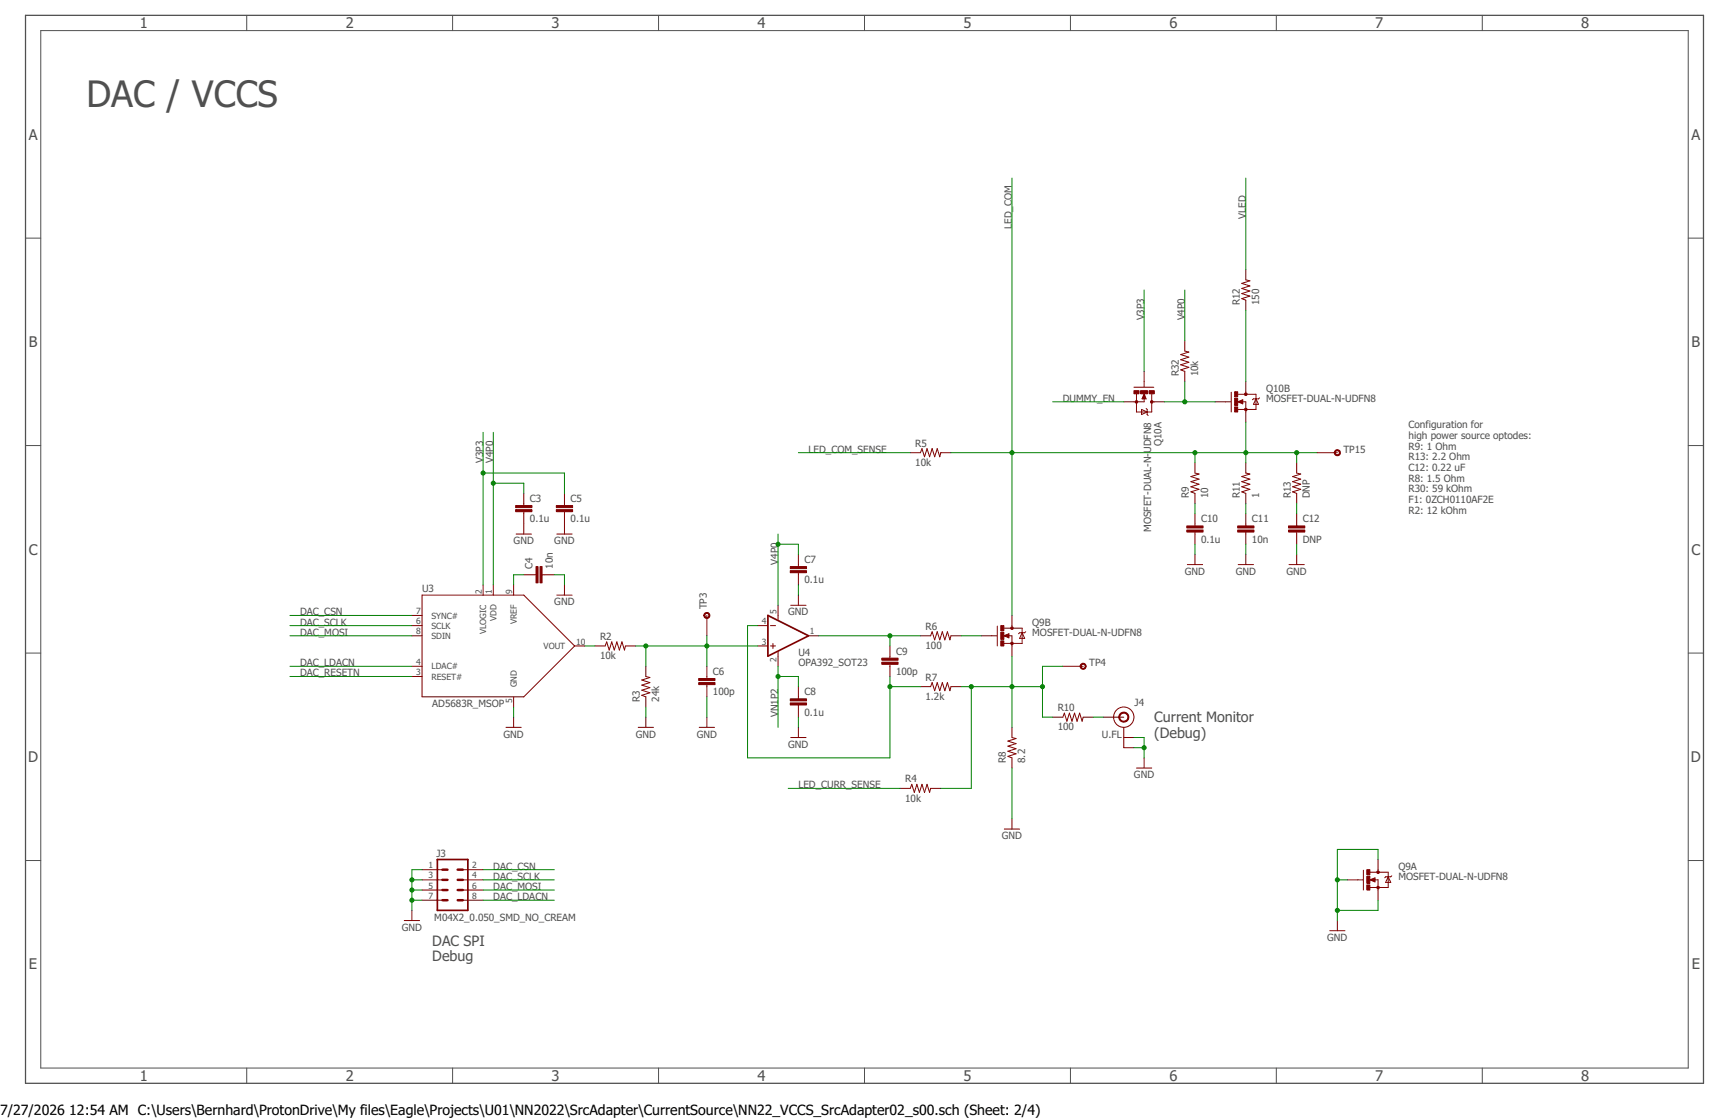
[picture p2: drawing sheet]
<svg xmlns="http://www.w3.org/2000/svg" width="432mm" height="279mm" viewBox="0 0 432 279" stroke-linecap="round" stroke-linejoin="round" font-family="sans-serif">
<path d="M6.4 3.8h419v266.7h-419z" fill="none" stroke="#505050" stroke-width=".32"/>
<g fill="none" stroke="#505050" stroke-width=".25">
<path d="M10.2 7.6h411.4v259.1h-411.4zM61.6 3.8v3.8M113 3.8v3.8M164.5 3.8v3.8M215.9 3.8v3.8M267.3 3.8v3.8M318.7 3.8v3.8M370.2 3.8v3.8M6.4 59.5h3.8M421.6 59.5h3.8M6.4 111.3h3.8M421.6 111.3h3.8"/>
<path d="M6.4 163.1h3.8M421.6 163.1h3.8M6.4 214.9h3.8M421.6 214.9h3.8M61.6 266.7v3.8M113 266.7v3.8M164.5 266.7v3.8M215.9 266.7v3.8M267.3 266.7v3.8M318.7 266.7v3.8M370.2 266.7v3.8"/>
</g>
<g fill="none" stroke="#800000" stroke-width=".25">
<path d="M311.1 67.3v2.6l1 .2-2 .7 2 .6-2 .6 2 .7-2 .6 2 .6-2 .7 1 .4v2.5M283.2 96.7h4.9M283.8 98.3v4.6h3.8v-4.6M285.7 92.7v3.8M285.7 99.5v.8h-5.1M285.7 98.3l.5 1.3h-1zM295.9 85.1v2.6l1 .2-2 .6 2 .7-2 .6 2 .6-2 .7 2 .6-2 .7 1 .3v2.6M307.5 97.9v5M309.1 98.4h4.6v3.8h-4.6M311.1 95.3v3.1M313.7 99.6l.6 1.4h-1.3zM314.6 99.3l-.3 .3h-1.3l-.2 .2"/>
<path d="M227.3 113h2.6l.4-1 .6 2 .6-2 .7 2 .6-2 .6 2 .7-2 .6 2 .2-1h2.6M285.1 102.2l1.4 .7-1.4 .6zM286.2 102l.3 .2v1.3l.2 .3M287.6 100.3h3.2M298.4 115.6v2.5l1 .3-2 .6 2 .6-2 .7 2 .6-2 .6 2 .7-2 .6 1 .4v2.5M303.5 100.3h3.8M309.1 100.3l1.3-.5v1zM310.2 100.3h.9v5.1M311.1 115.6v2.5l1 .3-2 .6 2 .6-2 .7 2 .6-2 .6 2 .7-2 .6 1 .4v2.5M323.8 115.6v2.5l1 .3-2 .6 2 .6-2 .7 2 .6-2 .6 2 .7-2 .6 1 .4v2.5M328.9 113h5.1M128.9 133.3h3.8"/>
<path d="M130.8 123.2v3M130.8 127.8v5.5M139.1 133.3h3.8M141 123.2v3M141 127.8v5.5M199.4 138.4v3.1M298.4 128.3v3M298.4 132.8v3.1M298.4 138.4v2.6M311.1 128.3v3M311.1 132.8v3.1M311.1 138.4v2.6"/>
<path d="M323.8 128.3v3M323.8 132.8v3.1M323.8 138.4v2.6M102.9 156.2h2.5M102.9 153.7h2.5M102.9 158.7h2.5M105.4 148.6h25.4l12.7 12.7-12.7 12.7h-25.4zM120.6 146v2.6M123.2 146v2.6M128.3 146v2.6M130.8 143.5h3.1M135.4 143.5h3"/>
<path d="M139.1 148.6h3.8M141 146v2.6M176.5 153.7v5M189.2 156.2h2.6M192.4 156.2h1.3M194.3 151.1v3.7M197.5 151.1h3.8M199.4 143v3M199.4 148.6v2.5M201.9 158.7h2.6M229.9 158.7h2.5l.4-1 .6 2.1 .7-2.1 .6 2.1 .6-2.1 .7 2.1 .6-2.1 .6 2.1 .3-1.1h2.5M245.1 158.7h3.8"/>
<path d="M249.1 156.3v5M250.7 158.7l1.3-.5v1.1zM250.7 156.8h4.6v3.9h-4.6M251.8 158.7h.9v5.1M252.7 153.7v3.1M255.3 158l.6 1.4h-1.3zM256.2 157.7l-.3 .3h-1.3l-.2 .2M296.5 141h3.8M309.2 141h3.8M321.9 141h3.8M102.9 166.4h2.5M102.9 168.9h2.5"/>
<path d="M128.3 174v2.5M128.3 179.1v2.5M143.5 161.3h2.5M148.6 161.3h2.5l.4-1 .6 2 .7-2 .6 2 .7-2 .6 2 .6-2 .7 2 .2-1h2.5M161.3 166.4v2.5l1 .3-2 .6 2 .6-2 .7 2 .6-2 .6 2 .7-2 .6 1 .4v2.5M161.3 179.1v2.5M176.5 166.4v3M176.5 170.9v3.1M176.5 179.1v2.5M189.2 161.3h2.6M192.4 161.3h1.3M193 160.7v1.2"/>
<path d="M194.3 162.6v3.8M199.4 171.4v3.1M199.4 176v3.1M222.2 161.3v3M222.2 165.9v3M229.9 171.4h2.5l.4-1 .6 2.1 .7-2.1 .6 2.1 .6-2.1 .7 2.1 .6-2.1 .6 2.1 .3-1.1h2.5M262.9 179.1h2.5l.4-1 .6 2 .7-2 .6 2 .7-2 .6 2 .6-2 .7 2 .2-1h2.5M265.4 166.4h5.1M275.6 179.1h5M126.4 181.6h3.8M159.4 181.6h3.8M174.6 181.6h3.8"/>
<path d="M197.5 184.1h3.8M199.4 181.6v2.5M224.8 196.8h2.5l.4-1 .6 2.1 .7-2.1 .6 2.1 .7-2.1 .6 2.1 .6-2.1 .7 2.1 .2-1.1h2.5M252.7 181.6v2.5l1 .3-2 .6 2 .7-2 .6 2 .6-2 .7 2 .6-2 .6 1 .4v2.6M280.6 184.1h2.6M280.6 181.6v5.1h2.6M283.8 191.8h3.8M285.7 189.2v2.6M105.4 219.7h5.1M105.4 217.1h5.1M115.6 219.7h5M115.6 217.1h5"/>
<path d="M250.8 207h3.8M252.7 204.5v2.5M336.5 219.7h3.8M340.5 217.3v4.9M342.1 219.7l1.3-.5v1zM342.1 217.8h4.6v3.8h-4.6M343.3 219.7h.8v5.1M344.1 214.6v3.2M346.7 218.9l.6 1.4h-1.2zM347.6 218.7l-.3 .2h-1.2l-.3 .3M101 229.8h3.8M102.9 227.3v2.5"/>
<path d="M105.4 222.2h5.1M105.4 224.8h5.1M115.6 222.2h5M115.6 224.8h5M332.1 232.4h3.8M334 229.8v2.6"/>
<circle cx="280.6" cy="179.1" r="2.54"/>
</g>
<path d="M191.8 153.7l10.1 5-10.1 5.1zM109.2 214.6h7.6v12.7h-7.6z" fill="none" stroke="#800000" stroke-width=".42"/>
<g fill="#800000" stroke="#800000" stroke-width=".25">
<path d="M174.5 170.4h4.1v.5h-4.1z"/>
<path d="M174.5 169.4h4.1v.5h-4.1z"/>
<path d="M220.2 165.4h4.1v.5h-4.1z"/>
<path d="M220.2 164.3h4.1v.5h-4.1z"/>
<path d="M341.4 221h.7v1.2h-.7z"/>
<path d="M341.4 217.1h.7v1.3h-.7z"/>
<path d="M341.4 218.8h.7v1.8h-.7z"/>
<path d="M249.9 160h.8v1.3h-.8z"/>
<path d="M249.9 156.2h.8v1.3h-.8z"/>
<path d="M249.9 157.9h.8v1.7h-.8z"/>
<path d="M197.4 175.5h4v.5h-4z"/>
<path d="M197.4 174.5h4v.5h-4z"/>
<path d="M197.4 142.5h4v.5h-4z"/>
<path d="M197.4 141.5h4v.5h-4z"/>
<path d="M309.1 132.3h4.1v.5h-4.1z"/>
<path d="M309.1 131.3h4.1v.5h-4.1z"/>
<path d="M296.4 132.3h4.1v.5h-4.1z"/>
<path d="M296.4 131.3h4.1v.5h-4.1z"/>
<path d="M321.8 132.3h4.1v.5h-4.1z"/>
<path d="M321.8 131.3h4.1v.5h-4.1z"/>
<path d="M134.9 141.5h.5v4h-.5z"/>
<path d="M133.9 141.5h.5v4h-.5z"/>
<path d="M128.8 127.3h4v.5h-4z"/>
<path d="M128.8 126.2h4v.5h-4z"/>
<path d="M138.9 127.3h4.1v.5h-4.1z"/>
<path d="M138.9 126.2h4.1v.5h-4.1z"/>
<path d="M283.2 97.6h1.3v.7h-1.3z"/>
<path d="M287 97.6h1.3v.7h-1.3z"/>
<path d="M284.8 97.6h1.8v.7h-1.8z"/>
<path d="M308.3 101.6h.8v1.3h-.8z"/>
<path d="M308.3 97.8h.8v1.3h-.8z"/>
<path d="M308.3 99.4h.8v1.8h-.8z"/>
</g>
<path d="M285.7 99.2v.3h-.2l.2-.9 .3 .9M310.2 100.1l-.8 .2 .8 .3v-.3h-.2M251.8 158.5l-.8 .2 .8 .3v-.3h-.2M343.3 219.4l-.9 .3 .9 .2v-.2h-.3" fill="none" stroke="#800000" stroke-width=".32"/>
<g fill="#800000" stroke="#800000" stroke-width=".25">
<path d="M175.9 153.2a.76 .76 0 0 1 1.3 0 .76 .76 0 0 1-.4 1.2 .76 .76 0 0 1-1-.7h.2a.52 .52 0 0 1 .8-.5 .52 .52 0 0 1 .1 .9 .52 .52 0 0 1-.9-.3v-.1h-.2z" fill-rule="evenodd"/>
<path d="M269.9 165.9a.75 .75 0 0 1 1.2 0 .75 .75 0 0 1-.4 1.2 .75 .75 0 0 1-1-.7h.3a.51 .51 0 0 1 .7-.5 .51 .51 0 0 1 .1 .9 .51 .51 0 0 1-.8-.3v-.1h-.3z" fill-rule="evenodd"/>
<path d="M279.8 178.2a1.26 1.26 0 0 1 1.9 .2 1.26 1.26 0 0 1-.7 1.9 1.26 1.26 0 0 1-1.6-1.2h.3a1.02 1.02 0 0 1 1.4-.9 1.02 1.02 0 0 1 .2 1.7 1.02 1.02 0 0 1-1.6-.6v-.2h-.3z" fill-rule="evenodd"/>
<path d="M283.6 100.1h.5v.5h-.5z" fill-rule="evenodd"/>
<path d="M287.4 100.1h.5v.5h-.5z" fill-rule="evenodd"/>
<path d="M310.9 102h.5v.5h-.5z" fill-rule="evenodd"/>
<path d="M310.9 98.2h.5v.5h-.5z" fill-rule="evenodd"/>
<path d="M333.4 112.5a.76 .76 0 0 1 1.2 .1 .76 .76 0 0 1-.4 1.2 .76 .76 0 0 1-1-.8h.3a.51 .51 0 0 1 .7-.5 .51 .51 0 0 1 .2 .9 .51 .51 0 0 1-.9-.2v-.2h-.3z" fill-rule="evenodd"/>
<circle cx="344.2" cy="221.6" r=".32"/>
<circle cx="344.2" cy="217.8" r=".32"/>
<circle cx="252.7" cy="160.7" r=".33"/>
<circle cx="252.7" cy="156.8" r=".33"/>
</g>
<path d="M110.5 219.7h1.3M110.5 217.1h1.3M114.3 219.7h1.3M114.3 217.1h1.3M110.5 222.2h1.3M110.5 224.8h1.3M114.3 222.2h1.3M114.3 224.8h1.3" fill="none" stroke="#800000" stroke-width=".61"/>
<g fill="none" stroke="#008000" stroke-width=".25">
<path d="M252.7 44.5v109.2M311.1 44.5v22.8M285.7 72.4v20.3M295.9 72.4v12.7M311.1 77.5v17.8M295.9 95.3v5M120.6 118.1h20.4v5.1M120.6 107.9v38.1M123.2 107.9v38.1M199.4 113h27.9M237.5 113h91.4M262.9 100.3h17.7"/>
<path d="M290.8 100.3h12.7M298.4 113v2.6M311.1 105.4v10.2M323.8 113v2.6M123.2 120.6h7.6v2.6M194.3 135.9h5.1v2.5M194.3 133.3v17.8M298.4 125.7v2.6M298.4 135.9v2.5M311.1 125.7v2.6M311.1 135.9v2.5M323.8 125.7v2.6"/>
<path d="M323.8 135.9v2.5M72.4 158.7h30.5M72.4 156.2h30.5M72.4 153.7h30.5M130.8 143.5h-2.5v2.5M138.4 143.5h2.6v2.5M176.5 158.7v7.7M189.2 156.2h-2.5v33h35.5v-20.3M199.4 146v2.6M204.5 158.7h25.4M222.2 158.7v2.6M240 158.7h5.1"/>
<path d="M72.4 168.9h30.5M72.4 166.4h30.5M128.3 176.5v2.6M146 161.3h2.6M158.7 161.3h30.5M161.3 161.3v5.1M161.3 176.5v2.6M176.5 174v5.1M194.3 168.9h5.1v2.5M194.3 166.4v15.2M199.4 179.1v2.5M222.2 171.4h7.7"/>
<path d="M240 171.4h20.3M242.6 171.4v25.4h-7.7M252.7 163.8v17.8M265.4 166.4h-5.1v12.7h2.6M273 179.1h2.6M196.8 196.8h28M252.7 191.8v12.7M283.2 184.1h2.5v5.1M283.2 186.7h2.5M102.9 219.7h2.5M105.4 217.1h-2.5v10.2M120.6 217.1h17.8"/>
<path d="M120.6 219.7h17.8M334 219.7h2.5M344.1 214.6v-2.5h-10.1v17.7M102.9 222.2h2.5M102.9 224.8h2.5M120.6 222.2h17.8M120.6 224.8h17.8M344.1 224.8v2.5h-10.1"/>
</g>
<g fill="#008000" stroke="#008000" stroke-width=".25">
<circle cx="285.7" cy="186.7" r=".51"/>
<circle cx="102.9" cy="219.7" r=".51"/>
<circle cx="102.9" cy="222.2" r=".51"/>
<circle cx="102.9" cy="224.8" r=".51"/>
<circle cx="334" cy="219.7" r=".51"/>
<circle cx="334" cy="227.3" r=".51"/>
<circle cx="176.5" cy="161.3" r=".51"/>
<circle cx="161.3" cy="161.3" r=".51"/>
<circle cx="194.3" cy="168.9" r=".51"/>
<circle cx="194.3" cy="135.9" r=".51"/>
<circle cx="123.2" cy="120.6" r=".51"/>
<circle cx="222.2" cy="158.7" r=".51"/>
<circle cx="252.7" cy="171.4" r=".51"/>
<circle cx="260.3" cy="171.4" r=".51"/>
<circle cx="242.6" cy="171.4" r=".51"/>
<circle cx="222.2" cy="171.4" r=".51"/>
<circle cx="252.7" cy="113" r=".51"/>
<circle cx="298.4" cy="113" r=".51"/>
<circle cx="311.1" cy="113" r=".51"/>
<circle cx="323.8" cy="113" r=".51"/>
<circle cx="120.6" cy="118.1" r=".51"/>
<circle cx="295.9" cy="100.3" r=".51"/>
</g>
<text font-size="9.1" fill="#505050" x="21.6" y="26.7">DAC / VCCS</text>
<g font-size="3.7" fill="#505050">
<text x="34.9" y="7">1</text>
<text x="86.3" y="7">2</text>
<text x="137.8" y="7">3</text>
<text x="189.2" y="7">4</text>
<text x="240.6" y="7">5</text>
<text x="292" y="7">6</text>
<text x="343.5" y="7">7</text>
<text x="394.9" y="7">8</text>
<text x="7.2" y="34.8">A</text>
<text x="422.4" y="34.8">A</text>
<text x="7.2" y="86.6">B</text>
<text x="422.4" y="86.6">B</text>
<text x="7.2" y="138.5">C</text>
<text x="422.4" y="138.5">C</text>
<text x="7" y="190.3">D</text>
<text x="422.3" y="190.3">D</text>
<text x="7.2" y="242.1">E</text>
<text x="422.5" y="242.1">E</text>
<text x="34.9" y="269.9">1</text>
<text x="86.3" y="269.9">2</text>
<text x="137.8" y="269.9">3</text>
<text x="189.2" y="269.9">4</text>
<text x="240.6" y="269.9">5</text>
<text x="292" y="269.9">6</text>
<text x="343.5" y="269.9">7</text>
<text x="394.9" y="269.9">8</text>
</g>
<g font-size="3.6" fill="#505050">
<text x="288.3" y="180.3">Current Monitor</text>
<text x="288.3" y="184.1">(Debug)</text>
<text x="108" y="236.2">DAC SPI</text>
<text x="108" y="240">Debug</text>
</g>
<g font-size="3.5">
<text x="0" y="278.4">7/27/2026</text>
<text x="17.3" y="278.4">12:54 AM C:\Users\Bernhard\ProtonDrive\My files\Eagle\Projects\U01\NN2022\SrcAdapter\CurrentSource\NN22_VCCS_SrcAdapter02_s00.sch (Sheet: 2/4)</text>
</g>
<g font-size="2.5" fill="#505050">
<text x="252.7" y="57.2" transform="rotate(-90 252.7 57.2)">LED_COM</text>
<text x="311.1" y="54.6" transform="rotate(-90 311.1 54.6)">VLED</text>
<text x="309.6" y="76.2" transform="rotate(-90 309.6 76.2)">R12</text>
<text x="314.4" y="76.2" transform="rotate(-90 314.4 76.2)">150</text>
<text x="285.7" y="80" transform="rotate(-90 285.7 80)">V3P3</text>
<text x="295.9" y="80" transform="rotate(-90 295.9 80)">V4P0</text>
<text x="294.4" y="94" transform="rotate(-90 294.4 94)">R32</text>
<text x="299.2" y="94" transform="rotate(-90 299.2 94)">10k</text>
<text x="265.4" y="100.3">DUMMY_EN</text>
<text x="316.2" y="100.3">MOSFET-DUAL-N-UDFN8</text>
<text x="316.2" y="97.8">Q10B</text>
<text x="351.8" y="106.9">Configuration for</text>
<text x="201.9" y="113">LED_COM_SENSE</text>
<text x="228.6" y="111.5">R5</text>
<text x="290.1" y="111.4" transform="rotate(-90 290.1 111.4)">Q10A</text>
<text x="335.5" y="113">TP15</text>
<text x="351.8" y="109.6">high power source optodes:</text>
<text x="351.8" y="112.3">R9: 1 Ohm</text>
<text x="120.7" y="115.6" transform="rotate(-90 120.7 115.6)">V3P3</text>
<text x="123.2" y="115.6" transform="rotate(-90 123.2 115.6)">V4P0</text>
<text x="228.6" y="116.3">10k</text>
<text x="351.8" y="114.9">R13: 2.2 Ohm</text>
<text x="351.8" y="117.6">C12: 0.22 uF</text>
<text x="132.3" y="125.4">C3</text>
<text x="142.5" y="125.4">C5</text>
<text x="296.9" y="124.5" transform="rotate(-90 296.9 124.5)">R9</text>
<text x="301.7" y="124.5" transform="rotate(-90 301.7 124.5)">10</text>
<text x="309.6" y="124.5" transform="rotate(-90 309.6 124.5)">R11</text>
<text x="314.4" y="124.5" transform="rotate(-90 314.4 124.5)">1</text>
<text x="322.3" y="124.5" transform="rotate(-90 322.3 124.5)">R13</text>
<text x="327.1" y="124.5" transform="rotate(-90 327.1 124.5)">DNP</text>
<text x="351.8" y="120.3">R8: 1.5 Ohm</text>
<text x="351.8" y="122.9">R30: 59 kOhm</text>
<text x="351.8" y="125.6">F1: 0ZCH0110AF2E</text>
<text x="132.3" y="130.4">0.1u</text>
<text x="142.5" y="130.4">0.1u</text>
<text x="300" y="130.4">C10</text>
<text x="312.7" y="130.4">C11</text>
<text x="325.4" y="130.4">C12</text>
<text x="351.8" y="128.3">R2: 12 kOhm</text>
<text x="128.3" y="135.9">GND</text>
<text x="138.4" y="135.9">GND</text>
<text x="287.5" y="132.8" transform="rotate(-90 287.5 132.8)">MOSFET-DUAL-N-UDFN8</text>
<text x="300" y="135.5">0.1u</text>
<text x="312.7" y="135.5">10n</text>
<text x="325.4" y="135.5">DNP</text>
<text x="133" y="142" transform="rotate(-90 133 142)">C4</text>
<text x="138.1" y="142" transform="rotate(-90 138.1 142)">10n</text>
<text x="194.3" y="141" transform="rotate(-90 194.3 141)">V4P0</text>
<text x="200.9" y="140.6">C7</text>
<text x="295.9" y="143.5">GND</text>
<text x="308.6" y="143.5">GND</text>
<text x="321.3" y="143.5">GND</text>
<text x="105.4" y="147.8">U3</text>
<text x="200.9" y="145.7">0.1u</text>
<text x="74.9" y="153.7">DAC_CSN</text>
<text x="138.4" y="151.1">GND</text>
<text x="176.5" y="152.1" transform="rotate(-90 176.5 152.1)">TP3</text>
<text x="196.8" y="153.7">GND</text>
<text x="74.9" y="156.2">DAC_SCLK</text>
<text x="74.9" y="158.7">DAC_MOSI</text>
<text x="149.9" y="159.8">R2</text>
<text x="231.1" y="157.3">R6</text>
<text x="257.8" y="158.7">MOSFET-DUAL-N-UDFN8</text>
<text x="257.8" y="156.2">Q9B</text>
<text x="74.9" y="166.4">DAC_LDACN</text>
<text x="149.9" y="164.6">10k</text>
<text x="199.4" y="166.4">OPA392_SOT23</text>
<text x="199.4" y="163.8">U4</text>
<text x="223.8" y="163.4">C9</text>
<text x="231.1" y="162.1">100</text>
<text x="272" y="166.4">TP4</text>
<text x="74.9" y="168.9">DAC_RESETN</text>
<text x="178.1" y="173.6">100p</text>
<text x="178.1" y="168.5">C6</text>
<text x="200.9" y="173.6">C8</text>
<text x="223.8" y="168.5">100p</text>
<text x="231.1" y="169.9">R7</text>
<text x="108" y="176.5">AD5683R_MSOP</text>
<text x="159.8" y="175.3" transform="rotate(-90 159.8 175.3)">R3</text>
<text x="164.6" y="175.3" transform="rotate(-90 164.6 175.3)">24k</text>
<text x="194.3" y="179.1" transform="rotate(-90 194.3 179.1)">VN1P2</text>
<text x="200.9" y="178.7">0.1u</text>
<text x="231.1" y="174.7">1.2k</text>
<text x="264.2" y="177.6">R10</text>
<text x="283.3" y="176.3">J4</text>
<text x="125.7" y="184.1">GND</text>
<text x="158.8" y="184.1">GND</text>
<text x="174" y="184.1">GND</text>
<text x="264.2" y="182.4">100</text>
<text x="275.2" y="184.1">U.FL</text>
<text x="196.8" y="186.7">GND</text>
<text x="251.2" y="190.5" transform="rotate(-90 251.2 190.5)">R8</text>
<text x="256" y="190.5" transform="rotate(-90 256 190.5)">8.2</text>
<text x="199.4" y="196.8">LED_CURR_SENSE</text>
<text x="226.1" y="195.3">R4</text>
<text x="283.2" y="194.3">GND</text>
<text x="226.1" y="200.1">10k</text>
<text x="250.2" y="209.5">GND</text>
<text x="109" y="213.9">J3</text>
<text x="123.2" y="217.2">DAC_CSN</text>
<text x="123.2" y="219.7">DAC_SCLK</text>
<text x="349.2" y="219.7">MOSFET-DUAL-N-UDFN8</text>
<text x="349.2" y="217.2">Q9A</text>
<text x="123.2" y="222.2">DAC_MOSI</text>
<text x="123.2" y="224.8">DAC_LDACN</text>
<text x="100.3" y="232.4">GND</text>
<text x="108.5" y="229.9">M04X2_0.050_SMD_NO_CREAM</text>
<text x="331.5" y="234.9">GND</text>
</g>
<g font-size="2.1" fill="#505050">
<text x="120.3" y="148.2" transform="rotate(-90 120.3 148.2)">2</text>
<text x="122.8" y="148.2" transform="rotate(-90 122.8 148.2)">1</text>
<text x="127.9" y="148.2" transform="rotate(-90 127.9 148.2)">9</text>
<text x="103.9" y="155.9">6</text>
<text x="103.9" y="153.3">7</text>
<text x="107.8" y="154.4">SYNC#</text>
<text x="124" y="155.1" transform="rotate(-90 124 155.1)">VDD</text>
<text x="129" y="155.9" transform="rotate(-90 129 155.9)">VREF</text>
<text x="190.2" y="155.9">4</text>
<text x="194" y="153.3" transform="rotate(-90 194 153.3)">5</text>
<text x="103.9" y="158.4">8</text>
<text x="107.8" y="157">SCLK</text>
<text x="107.8" y="159.5">SDIN</text>
<text x="121.4" y="158.3" transform="rotate(-90 121.4 158.3)">VLOGIC</text>
<text x="143.9" y="160.9">10</text>
<text x="190.2" y="160.9">3</text>
<text x="202.3" y="158.4">1</text>
<text x="103.9" y="166">4</text>
<text x="107.8" y="167.1">LDAC#</text>
<text x="135.8" y="162.1">VOUT</text>
<text x="194" y="165.3" transform="rotate(-90 194 165.3)">2</text>
<text x="103.9" y="168.6">3</text>
<text x="107.8" y="169.7">RESET#</text>
<text x="129" y="171.7" transform="rotate(-90 129 171.7)">GND</text>
<text x="127.9" y="175.5" transform="rotate(-90 127.9 175.5)">5</text>
<text x="107" y="216.8">1</text>
<text x="107" y="219.3">3</text>
<text x="107" y="221.9">5</text>
<text x="117.9" y="216.8">2</text>
<text x="117.9" y="219.3">4</text>
<text x="117.9" y="221.9">6</text>
<text x="107" y="224.4">7</text>
<text x="117.9" y="224.4">8</text>
</g>
</svg>
